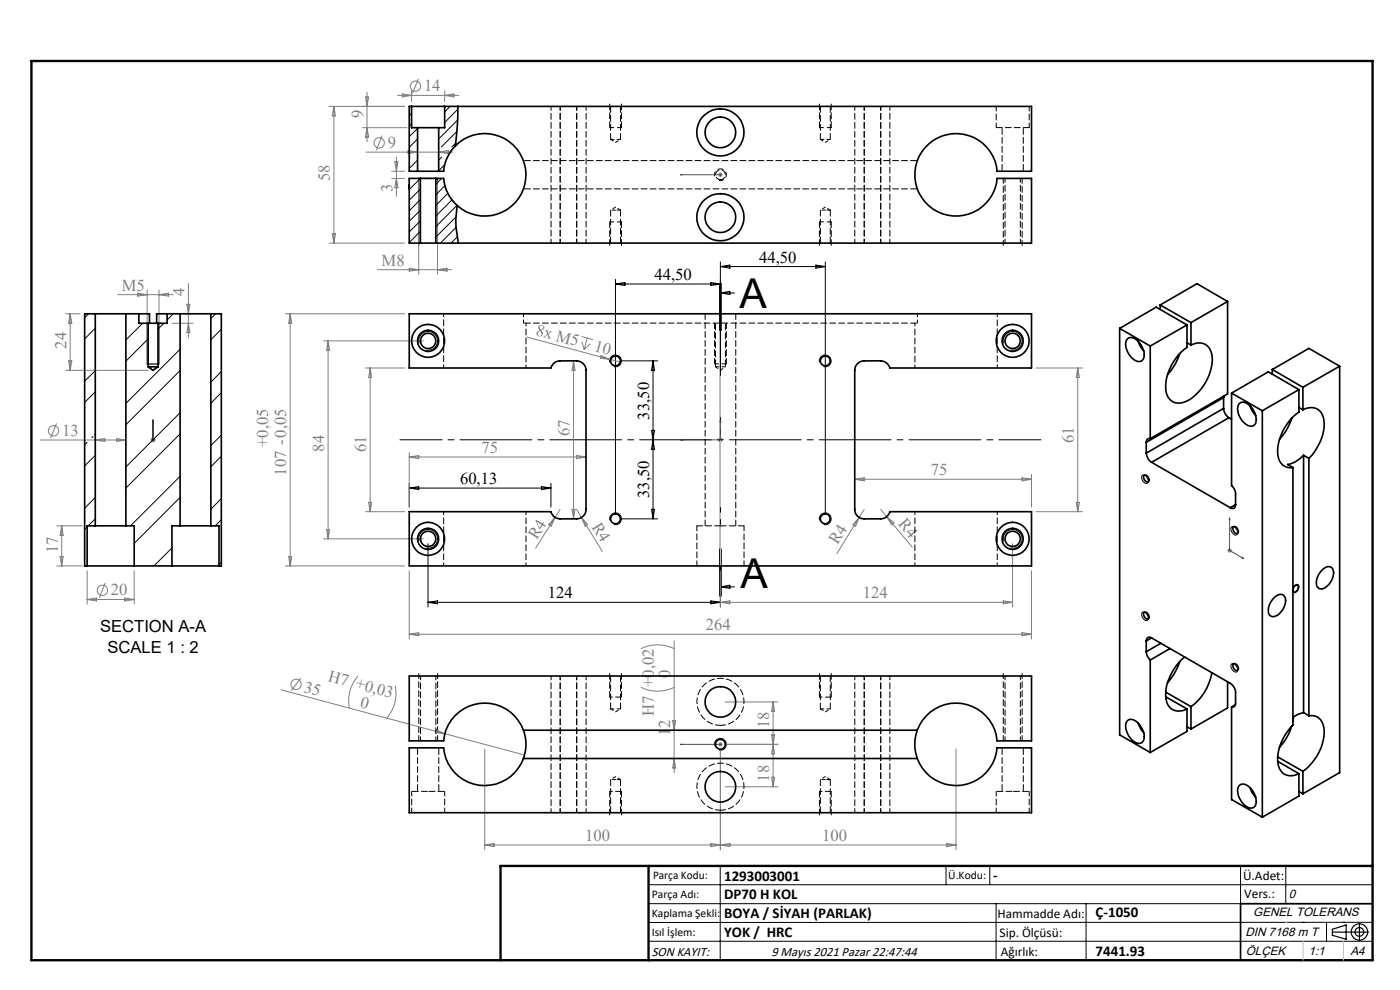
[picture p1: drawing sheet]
<svg xmlns="http://www.w3.org/2000/svg" width="297mm" height="210mm" viewBox="0 0 297 210" stroke-linecap="round" stroke-linejoin="round" font-family="sans-serif">
<g fill="none" stroke="#808080" stroke-width=".21">
<path d="M77.9 19.6v10.5M85.3 19.9l2 .3-2 .4zM87.3 19.3v2.3M88.8 16.7l-1.3 3.2M94.3 19.3v2.3M69.8 22.6h16M70.8 22.6v29M70.8 22.6l.4 2h-.7zM76.9 27.1h9.4M77.5 20.6h.7l-.3 2zM77.6 32.3h18.5M77.9 27.1l.3 2h-.7z"/>
<path d="M81.1 28.7l-1.3 3.2M83.1 36.3h2.7M83.1 37.8h2.7M83.7 34.3h.7l-.3 2zM84.1 33.3v8.4M84.1 37.8l.3 2h-.7zM84.3 20.2h13M86.6 31.9l2 .4-2 .3zM88.8 38.3v19.9M92.8 38.3v19.9M93.1 32.3l2-.4v.7zM94.3 20.2l2-.3v.7z"/>
<path d="M152.3 37.1h1M152.5 36.7l.7 .7M152.8 36.6v1M153.2 36.7l-.7 .7M69.8 51.6h16M70.5 49.6h.7l-.4 2zM80 57.2h15.8M86.8 56.9l2 .3-2 .3zM92.8 57.2l2-.3v.6zM13.9 78.6h17.6M13.9 66.6h3.1M14.6 76.5h.6l-.3 2.1z"/>
<path d="M14.9 66.6v12M14.9 66.6l.3 2h-.6zM24.9 62.5h11.8M29.2 62.2l2 .3-2 .3zM31.2 61.5v14.7M33.7 61.5v14.7M33.7 62.5l2-.3v.6zM36.5 68.6h4.5M39.2 66.6h1.8M39.7 64.5h.6l-.3 2.1zM40 60.1v11.5M40 68.6l.3 1.9h-.6z"/>
<path d="M60.5 66.6h25.3M61.6 66.6l.3 2h-.7zM61.6 66.6v53.4M68.6 72.3h21.2M69.6 72.3v42M69.6 72.3l.3 2h-.6zM77.5 78.1h8.3M78.5 78.1v30.4M78.5 78.1l.3 2h-.6zM111.8 71.5l17.6 4.7M121.7 76.5l.3 2.1h-.6zM121.7 76.5v33.6"/>
<path d="M123.4 71.4l2.4 .6M123.4 72.5l.5 1.6M124.6 71.7l-.7 2.4M125.2 72.9l-1.3 1.2M127.5 75.4l1.9 .8-2-.2zM129.4 76.2l2.4 .7M219.8 78.1h9.9M228.6 78.1l.4 2h-.7zM228.6 78.1v30.4M8.6 93.3h18.1M12 89.8l-1.3 3.1M20.2 93.3l2-.3v.7z"/>
<path d="M24.7 93l2 .3-2 .4zM32 93.3h1M32.1 92.9l.7 .8M32.5 92.8v1M32.8 92.9l-.7 .8M86.8 96.9l2-.3v.7zM86.8 95.9v11.7M86.8 96.9h37.5M122.3 96.6l2 .3-2 .4zM152.3 93.3h1M152.5 92.9l.7 .8M152.8 92.8v1"/>
<path d="M153.2 92.9l-.7 .8M12.1 111.5h5.4M12.7 118.1h.7l-.3 1.9zM13.1 111.5v8.5M13.1 111.5l.3 2.1h-.7zM61.2 118.1h.7l-.3 1.9zM68.6 114.3h21.2M69.3 112.3h.6l-.3 2zM77.5 108.5h8.3M78.2 106.6h.6l-.3 1.9zM117.8 109.7l-4.2 6.6M117.8 109.7l-.9 1.9-.5-.3z"/>
<path d="M118.8 108l-1 1.7M121.4 108h.6l-.3 2.1zM122.3 108l5.5 9M123.4 109.8l1.3 1.5-.6 .3zM181.3 101.7h37.5M181.3 101.7l2-.4v.7zM182.3 109.7l-4.8 7.8M182.3 109.7l-.8 1.9-.6-.3zM183.3 108l-1 1.7M186.8 108l1.3 1.6M188.1 109.6l5.4 6.5M188.1 109.6l1.6 1.3-.5 .4z"/>
<path d="M214.8 115.3v13.5M216.8 101.3l2 .4-2 .3zM218.8 100.7v6.9M219.8 108.5h9.9M228.3 106.6h.7l-.4 1.9zM260.4 116.8h.9M260.5 116.4l.7 .7M260.8 116.3v1M261.2 116.4l-.7 .7M12.1 120h5.4M18.5 121.1v7.1M18.5 127.2h10"/>
<path d="M18.5 127.2l2-.3v.6zM22.3 123.6l-1.2 3.2M26.5 126.9l2 .3-2 .3zM28.5 121.1v7.1M60.5 120h25.3M86.8 134.5l2-.3v.7zM86.8 121.1v14.4M86.8 134.5h132M136 137.6a8.1 8.1 0 0 1 7 0M143 135.9v28M152.8 121.1v7.7M152.8 127.8h62"/>
<path d="M152.8 127.8l2-.3v.6zM212.8 127.5l2 .3-2 .3zM216.8 134.2l2 .3-2 .4zM218.8 121.1v14.4M59.6 146.3l34.8 9.3M63.8 143.8l-2 2.7M76 143.4a7.8 7.8 0 0 0-1.9 6.8M83.9 145.5a7.9 7.9 0 0 1-1.9 6.9M92.5 154.8l1.9 .8-2-.2zM94.4 155.6l16.9 4.6M102.8 158.9v21.4M136 145.8a8.1 8.1 0 0 0 7 0"/>
<path d="M142.7 152.9h.6l-.3 2zM152.3 157.9h1M152.5 157.5l.7 .7M152.8 157.4v1M152.8 158.9v21.4M153.2 157.5l-.7 .7M153.8 157.9h11.2M153.8 148.9h11.2M163.7 155.9l.6 4h-.6l.6-4zM164 148.9v18M164 148.9l.3 2h-.6zM202.8 158.9v21.4"/>
<path d="M102.8 179.2h100M102.8 179.2l2-.3v.7zM143 160.9l.3 2h-.6zM150.8 178.9l2 .3-2 .4zM152.8 179.2l2-.3v.7zM153.8 166.9h11.2M163.7 164.9h.6l-.3 2zM200.8 178.9l2 .3-2 .4z"/>
<circle cx="88.1" cy="18.3" r="1.09"/>
<circle cx="80.4" cy="30.3" r="1.09"/>
<circle cx="11.4" cy="91.4" r="1.09"/>
<circle cx="21.7" cy="125.2" r="1.1"/>
<circle cx="62.8" cy="145.2" r="1.08"/>
</g>
<g fill="none" stroke="#000" stroke-width=".21">
<path d="M88.8 37.8v14.3M92.8 37.8v14.3M130.6 59.3v49.8M150.8 59.9l2 .3-2 .4zM152.8 55.6v73.2M152.8 56.5l2-.3v.7zM152.8 56.5h22.3M173.1 56.2l2 .3-2 .4zM175.1 55.6v53.5M31.2 68.6v8.6M33.7 68.6v8.6M88.9 72.8a2 2 0 0 1 1.8-2.5 2 2 0 0 1 2.1 2.2 2 2 0 0 1-2.5 1.8"/>
<path d="M129.4 76.9a1.25 1.25 0 0 1 1.1-1.6 1.25 1.25 0 0 1 1.3 1.4 1.25 1.25 0 0 1-1.6 1.1M130.6 60.2h22.2M130.6 60.2l2-.3v.7zM131.6 76.5h7.9M138.5 76.5v33.6M138.5 76.5l.4 2.1h-.7zM152.7 60.1v10M152.8 62.2h3M152.8 62.2l2-.4v.7zM153 60.1v10M173.8 76.9a1.25 1.25 0 0 1 1.2-1.6 1.25 1.25 0 0 1 1.3 1.4 1.25 1.25 0 0 1-1.6 1.1M212.9 72.8a2 2 0 0 1 1.8-2.5 2 2 0 0 1 2.1 2.2 2 2 0 0 1-2.5 1.8"/>
<path d="M138.2 91.3l.7 4h-.7l.7-4zM86.8 103.5l2-.3v.6zM86.8 102.5v5.1M86.8 103.5h30.1M88.9 114.8a2 2 0 0 1 1.8-2.5 2 2 0 0 1 2.1 2.2 2 2 0 0 1-2.5 1.7M90.8 115.3v13.5M114.9 103.2l2 .3-2 .3zM116.9 102.5v5.1M129.4 110.4a1.26 1.26 0 0 1 1.1-1.6 1.26 1.26 0 0 1 1.3 1.4 1.26 1.26 0 0 1-1.6 1.1M131.6 110.1h7.9M138.2 108h.7l-.4 2.1zM152.7 116.5v10"/>
<path d="M153 116.5v10zM173.8 110.4a1.26 1.26 0 0 1 1.1-1.6 1.26 1.26 0 0 1 1.4 1.4 1.26 1.26 0 0 1-1.6 1.1M212.9 114.8a2 2 0 0 1 1.8-2.5 2 2 0 0 1 2.1 2.2 2 2 0 0 1-2.5 1.7M242.4 100.8a1.14 1.14 0 0 1 1 1.7 1.14 1.14 0 0 1-1-1.7zM261.3 111.8a1.17 1.17 0 0 1 1.1 1.6 1.15 1.15 0 0 1-1.1-1.6zM90.8 127.8l2-.3v.6zM90.8 127.8h62M150.8 127.5l2 .3-2 .3zM152.8 124.5l2-.4v.7zM152.8 124.5h3M242.4 129.9a1.14 1.14 0 0 1 1 1.7 1.14 1.14 0 0 1-1-1.7zM274.3 124.7l.1-.2a.72 .72 0 0 1 1-.4 1.19 1.19 0 0 1-1 1.6h-.1"/>
<path d="M151.6 158.2a1.25 1.25 0 0 1 1.1-1.6 1.25 1.25 0 0 1 1.4 1.4 1.25 1.25 0 0 1-1.6 1.1M261.3 140.8a1.17 1.17 0 0 1 1.1 1.7 1.15 1.15 0 0 1-1.1-1.7zM137.6 187.7h153.6M137.6 191.7h153.6M137.6 199.7h153.6M152.8 183.7v20M200.7 183.7v4M210 183.7v4M211.3 191.7v12M230.4 191.7v12M263.2 183.7v20M272.8 183.7v8"/>
<path d="M276.4 195.6h.1M281.4 195.6v4.1M285 195.6h.1M291.2 195.6l-153.6 .1"/>
</g>
<g fill="none" stroke="#000" stroke-width=".25">
<path d="M88.8 37.8h4M31.2 77.2h2.5M282.6 197.7h7.8M282.6 197.1l3-.9v3l-3-.8zM288.4 195.8v3.8M106.2 203.7h185"/>
<circle cx="288.4" cy="197.7" r="1.74"/>
<circle cx="288.4" cy="197.7" r=".93"/>
</g>
<path d="M154 77.2h-2.4M131 147.9h.8M175.5 147.9h.8M131 167.9h.8M175.5 167.9h.8" fill="none" stroke="#000" stroke-width=".21" stroke-dasharray="1.3 .6" stroke-dashoffset=".4" stroke-linecap="butt"/>
<path d="M129.3 147.9h1.3M173.8 147.9h1.3M129.3 167.9h1.3M173.8 167.9h1.3" fill="none" stroke="#000" stroke-width=".21" stroke-dasharray="1.3 .6" stroke-dashoffset=".6" stroke-linecap="butt"/>
<path d="M152.5 38.3a1.25 1.25 0 0 0 1.6-1.1 1.25 1.25 0 0 0-1.4-1.4 1.25 1.25 0 0 0-1.1 1.6" fill="none" stroke="#000" stroke-width=".21" stroke-dasharray="1.3 .6" stroke-dashoffset=".2" stroke-linecap="butt"/>
<path d="M131.8 27.1h-2.5M176.3 27.1h-2.5M131.8 47.1h-2.5M176.3 47.1h-2.5" fill="none" stroke="#000" stroke-width=".21" stroke-dasharray="1.3 .6" stroke-dashoffset=".3" stroke-linecap="butt"/>
<g fill="none" stroke="#00f" stroke-width=".21">
<path d="M144.4 37.1h8.4M144.4 37.1h.4h-.4M152.7 37.1h.2zM152.8 37.1h.1M32.5 89.1v.4v-.4M32.5 93.2v.2zM32.5 93.3h.1M32.5 89.1v4.2M144.4 93.3l.4-.1v.2zM152.8 89.1l.1 .4h-.2zM152.8 89.1v4.2h-8.4M260.8 109.8l.1 .4h-.1z"/>
<path d="M260.8 109.8v7l3 1.7M263.6 118.2l.2 .3-.2-.1zM144.4 157.9h.4h-.4M144.4 157.9h8.4M152.7 157.9h.2zM152.8 157.9h.1"/>
</g>
<path d="M212.8 37.8v14.3M216.8 52.1v-14.3M88.8 142.9v14.2M92.8 157.1v-14.2M212.8 142.9v14.2M216.8 157.1v-14.2" fill="none" stroke="#000" stroke-width=".21" stroke-dasharray="1.3 .6" stroke-dashoffset=".2"/>
<g fill="none" stroke="#000" stroke-width=".21" stroke-dasharray="1.3 .6">
<path d="M129.3 22.1v5M131.8 27.1v-5M131.8 27.1h.1M173.8 22.1v5M176.3 27.1v-5M176.3 27.1h.1M129.3 47.1v5M131.8 52.1v-5M131.8 47.1h.1M173.8 47.1v5M176.3 52.1v-5M176.3 47.1h.1"/>
<path d="M154.1 77.2h-.1M129.3 142.9v5M130.6 147.9h.4M131.8 147.9v-5M173.8 142.9v5M175.1 147.9h.4M176.3 147.9v-5M129.3 167.9v5M130.6 167.9h.4M131.8 172.9v-5M173.8 167.9v5M175.1 167.9h.4"/>
<path d="M176.3 172.9v-5"/>
</g>
<path d="M151.6 68.5v8.7M154.1 77.2v-8.7" fill="none" stroke="#000" stroke-width=".21" stroke-dasharray="1.3 .6" stroke-dashoffset=".1"/>
<path d="M84.8 93.3h136" fill="none" stroke="#000" stroke-width=".21" stroke-dasharray="15.2 1.3 1.3 1.3" stroke-dashoffset="6.3"/>
<path d="M152.8 60.1v66.4" fill="none" stroke="#000" stroke-width=".21" stroke-dasharray="6.3 1.3 1.3 1.3" stroke-dashoffset=".5"/>
<path d="M291.2 191.7h-28v12" fill="none" stroke="#000" stroke-width=".35"/>
<path d="M6.7 12.9h284.5v190.8h-284.5zM137.6 183.7v20M291.2 183.7h-185v20" fill="none" stroke="#000" stroke-width=".5"/>
<path d="M152.8 120v-40.2" fill="none" stroke="#c0c0c0" stroke-width=".21" stroke-dasharray="15.2 1.3 1.3 1.3" stroke-dashoffset="6.5"/>
<path d="M276.4 199.7v4M285 199.7v4" fill="none" stroke="#c0c0c0" stroke-width=".21"/>
<path d="M272.8 195.6h.1" fill="none" stroke="#c0c0c0" stroke-width=".25"/>
<g fill="#00f">
<path d="M152.8 89.1l.1 .4h-.2zM144.4 93.3l.4-.1v.2z"/>
<path d="M32.5 89.1v.4zM32.5 93.2v.2zM32.5 89.1v.4zM32.5 93.2v.2z"/>
<path d="M152.7 157.9h.2zM144.4 157.9h.4z"/>
<path d="M263.6 118.2l.2 .3-.2-.1zM260.8 109.8l.1 .4h-.1zM152.7 37.1h.2zM144.4 37.1h.4z"/>
</g>
<g fill="none" stroke="#000" stroke-width=".35">
<path d="M87.3 22.6h7M87.3 22.6h-.5v13.7h1.8M87.3 22.6v4.5h1.3M88.6 36.3h4.5M88.6 27.1h4.5M88.6 27.1v9.2M89.2 37.8h3.3M89.2 37.8h-2.4v13.8h2.4M89.2 37.8v13.8M92.5 37.8h1.6a8.8 8.8 0 0 0 2.9 5.8M92.5 37.8v13.8M93.1 27.1v9.2"/>
<path d="M94.3 22.6h124.5v13.7h-7.3a8.8 8.8 0 0 0-12.7-7 8.8 8.8 0 0 0-1.7 14.4 8.8 8.8 0 0 0 14-3.7l.4-2.2h7.3v13.8h-126.3M94.3 22.6v4.5h-1.2M96.6 30.9a8.8 8.8 0 0 1 12.3-.1 8.8 8.8 0 0 1 .3 12.3 8.8 8.8 0 0 1-12.2 .5M96.6 30.9a8.6 8.6 0 0 0-2.5 5.4h-1M97.1 22.6l-.1 4.2-.4 4.1M89.2 51.6h3.3M97 43.6a20 20 0 0 0 .2 8M20.2 66.6h6.5M20.2 66.6h-2.2v53.4h.5M20.2 66.6v44.9M26.7 66.6h2.8M26.7 66.6v44.9"/>
<path d="M29.5 66.6h2.2v2M29.5 66.6v2h1.9M31.4 77.8h2.1M31.4 68.6h2.1M31.4 68.6v9.2M31.4 77.8l1.1 .8 1-.8M33.5 68.6v9.2M35.5 66.6h-2.3v2M35.5 66.6h2.7M35.5 66.6v2h-2M38.2 66.6h6.5M38.2 66.6v44.9"/>
<path d="M44.7 66.6h2.3v53.4h-.5M44.7 66.6v44.9M86.8 66.6h132v11.5h-30a2.07 2.07 0 0 0-2-1.6h-3.5a1.99 1.99 0 0 0-2 2.1v29.4a1.99 1.99 0 0 0 2 2.1h3.5a2.07 2.07 0 0 0 2-1.6h30v11.5h-132v-11.5h30.1a1.99 1.99 0 0 0 1.9 1.6h3.5a2.05 2.05 0 0 0 2-2.1v-29.4a2.05 2.05 0 0 0-2-2.1h-3.5a1.99 1.99 0 0 0-1.9 1.6h-30.1zM237.5 69.7v86.2l6.5 3.7M237.5 69.7l6.5 3.7M239.2 71.9a1.54 1.54 0 0 1 2.2 .4 3.8 3.8 0 0 1 1.2 3.8 1.27 1.27 0 0 1-2 .2 4 4 0 0 1-1.6-4.1zM241.5 72.4l.5 1.2 .6 .8M244 73.4v19.7M246.1 64.7l6.6 3.7M246.1 64.7v.9M250.3 75l-.9 2-1.7 2.5M251.8 68.9v4.8a10.6 10.6 0 0 0-4.4 9.4 2.85 2.85 0 0 0 4.5 1.9 10.5 10.5 0 0 0 5.2-9.7 2.83 2.83 0 0 0-4.4-2.1"/>
<path d="M251.8 68.9l-6.5-3.8-7.8 4.6M251.8 68.9l-7.8 4.5M251.8 72.7l.9 .5M252.7 68.4v4.8M260.4 64l-7.7 4.4M260.4 64v19.6l-16.4 9.5M260.4 64l-6.5-3.8-7.8 4.5M269.9 78.4l6.5 3.8M269.9 78.4v1M284.2 77.7l-7.8 4.5M284.2 77.7v86.2l-7.8 4.5M284.2 77.7l-6.5-3.8-7.8 4.5"/>
<path d="M243.2 96.1a2.69 2.69 0 0 0 1.1 2M243.2 93.8v2.3M244 93.1a.66 .66 0 0 0-.8 .7M244.3 98.1l16.7 9.6M259.6 86.6a2.68 2.68 0 0 0 1.1 2M259.6 84.3l-16.4 9.5M259.6 86.6l-16.4 9.5M259.6 84.3v2.3M259.6 84.1v.2M260.7 88.6l-16.4 9.5M260.7 88.6l.6 .3M261.3 83.4v19.6a2.27 2.27 0 0 1 .8 1.8v2.3"/>
<path d="M261.3 83.4l6.5 3.7M262.9 85.6a1.64 1.64 0 0 1 2.2 .4 3.5 3.5 0 0 1 1 4.1 1.64 1.64 0 0 1-2.2-.4 3.4 3.4 0 0 1-1-4.1zM265.2 86.1l.5 1.2 .7 .9M267.8 87.1v86.2M274 88.7l-.4 1.2a10.6 10.6 0 0 1-2.2 3.3M274.3 99.2v54.6a10.2 10.2 0 0 0-3.1 8.6 2.76 2.76 0 0 0 4.4 1.7M275.6 82.6v4.8a10.3 10.3 0 0 0-4.4 9.7 2.61 2.61 0 0 0 3.1 2.1M275.6 82.6l-6.5-3.7-7.8 4.5M275.6 82.6l-7.8 4.5M275.6 86.4l.8 .5M276.4 86.9a2.84 2.84 0 0 1 4.5 2.3 10.5 10.5 0 0 1-3.2 8M276.4 82.2v4.7"/>
<path d="M276.5 96.6a6 6 0 0 1-3.3 1.9l1.1 .7M276.5 96.6l1.2 .6M276.5 96.6v54.6M277.7 97.2v54.6M20.2 111.5h6.5M20.2 111.5h-1.7v8.5M26.7 111.5h1.8v8.5M38.2 111.5h6.5M38.2 111.5h-1.7v8.5M44.7 111.5h1.8v8.5M242.7 100.8a.97 .97 0 0 1 .9 1.4 .97 .97 0 0 1-.9-1.4zM261.7 111.7a.97 .97 0 0 1 .8 1.5 .97 .97 0 0 1-.8-1.5z"/>
<path d="M262.1 107.1a.67 .67 0 0 1-.3 .7 .67 .67 0 0 1-.8-.1M262.1 107.1l-1.1 .6M18.5 120h10M28.5 120h8M36.5 120h10M242.7 129.8a.97 .97 0 0 1 .9 1.5 .97 .97 0 0 1-.9-1.5zM243.2 138.2a2.62 2.62 0 0 0 .8 1.8M243.2 136v2.2M244.3 135.3l16.7 9.6a2.42 2.42 0 0 1 1.1 2v2.3a.64 .64 0 0 1-.8 .8M244.3 135.3a.68 .68 0 0 0-.8-.1 .68 .68 0 0 0-.3 .8M244.3 135.3l-1.1 .7M246.3 136.4l-3.1 1.8"/>
<path d="M248.2 137.6l-4.2 2.4M251.3 139.3a11.1 11.1 0 0 0-4 8.3 2.89 2.89 0 0 0 1.4 2.9 2.89 2.89 0 0 0 3.1-.1M270.2 126.9a1.42 1.42 0 0 1 2.4-.3 3.3 3.3 0 0 1-2.7 4.2 1.47 1.47 0 0 1-.8-2l.5-1zM274.3 125v-.1a.7 .7 0 0 1 .4-.7 .7 .7 0 0 1 .7 .1v.5a.7 .7 0 0 1-.4 .7 .7 .7 0 0 1-.7-.1M280.4 121a1.43 1.43 0 0 1 2.4-.3 3.6 3.6 0 0 1-2.4 4.2 1.18 1.18 0 0 1-1.1-1.5l.2-1zM111.1 154.9a8.7 8.7 0 0 0-9.4-5.7 8.7 8.7 0 0 0-7.6 8h-7.3v-13.8h132v13.8h-7.3a8.7 8.7 0 0 0-7.5-8 8.7 8.7 0 0 0-9.4 5.7M111.1 154.9a8.8 8.8 0 0 1 0 6M111.1 154.9h83.5M194.6 154.9a8.8 8.8 0 0 0 0 6M239.2 152.9a1.54 1.54 0 0 1 2.2 .4 3.8 3.8 0 0 1 1.2 3.8 1.27 1.27 0 0 1-2 .2 4 4 0 0 1-1.6-4.1zM241.5 153.4l.5 1.2 .6 .8M244 140v19.6"/>
<path d="M247.3 146.8l5.4 3.1M247.3 147.8l4.5 2.6M250.3 140.3l-.8 1.9-1.8 2.6M251.8 150.4v4.7l-7.8 4.5M251.8 154.2l.9 .4M252.7 149.9v4.7M257.1 142.7a11.2 11.2 0 0 1-4.4 7.2M260.4 144.6v5.6l-7.7 4.4M261.3 150v19.6l6.5 3.7M261.7 140.8a.97 .97 0 0 1 .8 1.4 .97 .97 0 0 1-.8-1.4zM262.1 149.5l-.8 .5M274 154l-1.2 2.7-1.4 1.8"/>
<path d="M274.4 152.1l-.1 .9M276.5 151.2l-1.2 .4-1 .5M276.5 151.2l1.2 .6M277.7 151.8a2.73 2.73 0 0 1 3.2 2.7 10.7 10.7 0 0 1-4.5 9.1M111.1 160.9a8.7 8.7 0 0 1-9.4 5.7 8.7 8.7 0 0 1-7.6-8h-7.3v13.8h132v-13.8h-7.3a8.7 8.7 0 0 1-7.5 8 8.7 8.7 0 0 1-9.4-5.7M111.1 160.9h83.5M262.9 166.6a1.58 1.58 0 0 1 2.2 .4 3.5 3.5 0 0 1 1 4.1 1.58 1.58 0 0 1-2.2-.4 3.8 3.8 0 0 1-1.2-3.8zM265.2 167.1l.5 1.2 .7 .8M271 160.5l5.4 3.1M271 161.5l4.6 2.6M275.6 164.1v4.8l-7.8 4.4M275.6 167.9l.8 .5"/>
<path d="M276.4 163.6v4.8"/>
<circle cx="152.8" cy="28.1" r="5"/>
<circle cx="152.8" cy="28.1" r="3.3"/>
<circle cx="152.8" cy="46.1" r="5"/>
<circle cx="152.8" cy="46.1" r="3.3"/>
<circle cx="90.8" cy="72.3" r="1.63"/>
<circle cx="90.8" cy="72.3" r="3.5"/>
<circle cx="90.8" cy="72.3" r="2.26"/>
<circle cx="130.6" cy="76.6" r="1.04"/>
<circle cx="175.1" cy="76.6" r="1.05"/>
<circle cx="214.8" cy="72.3" r="3.5"/>
<circle cx="214.8" cy="72.3" r="2.26"/>
<circle cx="214.8" cy="72.3" r="1.62"/>
<circle cx="90.8" cy="114.3" r="1.63"/>
<circle cx="90.8" cy="114.3" r="3.5"/>
<circle cx="90.8" cy="114.3" r="2.25"/>
<circle cx="130.6" cy="110" r="1.05"/>
<circle cx="175.1" cy="110.1" r="1.06"/>
<circle cx="214.8" cy="114.3" r="3.5"/>
<circle cx="214.8" cy="114.3" r="2.25"/>
<circle cx="214.8" cy="114.3" r="1.62"/>
<circle cx="152.8" cy="148.9" r="3.2"/>
<circle cx="152.8" cy="157.9" r="1.06"/>
<circle cx="152.8" cy="166.9" r="3.3"/>
</g>
<g fill="none" stroke="#000" stroke-width=".21" stroke-dasharray="1.3 .6">
<path d="M129.5 22.6v7M131.6 29.6v-7M174 22.6v7M176.1 29.6v-7M211.3 27.1h7M129.5 44.6v7M131.6 51.6v-7M174 44.6v7M176.1 51.6v-7M149.6 66.5v45M152.8 111.5h-5M156.1 111.5v-45"/>
<path d="M157.8 111.5h-5M129.5 143.4v7M131.6 150.4v-7M174 143.4v7M176.1 150.4v-7M129.5 165.4v7M131.6 172.4v-7M174 165.4v7M176.1 172.4v-7"/>
</g>
<g fill="none" stroke="#000" stroke-width=".21" stroke-dasharray="1.3 .6" stroke-dashoffset=".6">
<path d="M129.5 29.6l1.1 .6M130.6 30.2l1-.6M174 29.6l1.1 .6M175.1 30.2l1-.6M130.6 43.9l-1.1 .7M131.6 44.6l-1-.7M175.1 43.9l-1.1 .7M176.1 44.6l-1-.7M94.1 78v-11.5M111.1 66.5v2M111.6 78v-9.5M151.8 77.8l1 .7"/>
<path d="M152.8 78.5l1.1-.7M194.1 68.5v9.5M194.6 68.5v-2M211.6 66.5v11.5M194.1 108.5v11.5M211.6 108.5v11.5M94.1 120v-11.5M111.6 120v-11.5M129.5 150.4l1.1 .6M130.6 151l1-.6M174 150.4l1.1 .6M175.1 151l1-.6"/>
<path d="M130.6 164.7l-1.1 .7M131.6 165.4l-1-.7M175.1 164.7l-1.1 .7M176.1 165.4l-1-.7"/>
</g>
<g fill="none" stroke="#000" stroke-width=".21" stroke-dasharray="1.3 .6" stroke-dashoffset="-.2">
<path d="M111.1 34.1h83.5M212.6 27.1v9.2M217.1 36.3v-9.2M194.6 40.1h-83.5M111.1 68.5h83.5M151.8 68.5v9.3M153.9 77.8v-9.3M88.6 158.6v9.3M212.6 158.6v9.3M90.8 167.9h-3.5M93.1 167.9v-9.3M94.3 167.9h-3.5"/>
<path d="M214.8 167.9h-3.5M217.1 167.9v-9.3M218.3 167.9h-3.5"/>
</g>
<g fill="none" stroke="#000" stroke-width=".21" stroke-dasharray="1.3 .6" stroke-dashoffset=".5">
<path d="M129.5 29.6h2.1M174 29.6h2.1M86.8 40v-2.2M130.6 44.6h-1.1M131.6 44.6h-1M175.1 44.6h-1.1M176.1 44.6h-1M153.9 77.8h-2.1M129.5 150.4h2.1M174 150.4h2.1M130.6 165.4h-1.1M131.6 165.4h-1"/>
<path d="M175.1 165.4h-1.1M176.1 165.4h-1"/>
</g>
<path d="M152.8 38.1a1.05 1.05 0 0 0 1-1.4 1.05 1.05 0 0 0-1.7-.4 1.05 1.05 0 0 0 .3 1.7l.4 .1M147.8 111.5v8.5M157.8 120v-8.5M152.8 153.9a5 5 0 0 1-4.4-7.3 5 5 0 0 1 8.5-.7 5 5 0 0 1-3.2 7.9l-.9 .1M152.8 171.9a5 5 0 0 1-4.4-7.3 5 5 0 0 1 8.5-.7 5 5 0 0 1-3.2 7.9l-.9 .1" fill="none" stroke="#000" stroke-width=".21" stroke-dasharray="1.3 .6" stroke-dashoffset=".2"/>
<g fill="none" stroke="#000" stroke-width=".21">
<path d="M87 37.8l-.2 .2M87 33.3l-.2 .2M87.3 24l-.5 .5M87.3 26.2l-.5 .6M88.6 27.3l-1.8 1.7M88.6 29.5l-1.7 1.7M88.6 34l-1.8 1.7M88.6 36.2l-.1 .1M89.2 37.8l-2.4 2.4M93.2 27.1l-.1 .1M93.7 33.3l-.6 .7M93.7 37.8l-1.2 1.3"/>
<path d="M94.3 35l-1.2 1.2M94.4 39.4l-1.9 1.9M95.5 22.6l-1.2 1.1M96.7 30.4l-.9 .8M96.9 27.9l-3.3 3.3M97.1 25.5l-4 4M97.1 23.2l-2.8 2.8M89.2 40.1l-2.4 2.4M89.2 42.3l-2.4 2.4M89.2 44.6l-2.4 2.3M89.2 46.8l-2.4 2.4M89.2 49.1l-2.4 2.4"/>
<path d="M89.2 51.3l-.3 .3M95 41l-2.5 2.6M95.9 42.4l-3.4 3.4M96.7 46l-4.2 4.3M96.7 48.3l-3.3 3.3M96.9 43.6l-4.4 4.5M97 50.2l-1.3 1.4M18.8 66.6l-.8 .8M20.2 78.6l-2.2 2.2M20.2 69.6l-2.2 2.3M30.3 68.6l-3.6 3.5M31.4 71.9l-4.7 4.7"/>
<path d="M34.8 68.6l-1.3 1.2M36.8 66.6l-1.3 1.3M38.2 74.1l-11.5 11.5M38.2 78.6l-11.5 11.5M45.8 66.6l-1.1 1M47 69.8l-2.3 2.3M47 78.8l-2.3 2.3M18.5 93.8l-.5 .5M19.7 92.6l-.2 .2M20.2 83.1l-2.2 2.3M20.2 96.6l-2.2 2.2M20.2 92.1l-.2 .1"/>
<path d="M38.2 87.6l-11.5 11.5M38.2 92l-11.5 11.5M47 92.3l-2.3 2.2M47 83.3l-2.3 2.2M47 96.8l-2.3 2.2M18.5 111.8l-.5 .5M20.2 105.5l-2.2 2.3M20.2 110.1l-1.5 1.4M36.5 116.2l-3.8 3.8M38.2 101l-10.5 10.5M38.2 105.5l-9.7 9.8M47 105.8l-2.3 2.2"/>
<path d="M47 119.2l-.5 .5M47 110.2l-1.4 1.3"/>
</g>
<g fill="none" stroke="#000" stroke-width=".21" stroke-dasharray="1.3 .6" stroke-dashoffset=".4">
<path d="M116.9 22.6v29M213.2 37.8v13.8M118.8 51.6v-29M122.3 51.6v-29M124.3 51.6v-29M181.3 51.6v-29M183.3 51.6v-29M186.8 51.6v-29M188.8 51.6v-29M216.5 51.6v-13.8M89.2 143.4v13.7M92.5 157.1v-13.7"/>
<path d="M116.9 143.4v29M118.8 143.4v29M122.3 143.4v29M124.3 143.4v29M181.3 143.4v29M183.3 143.4v29M186.8 143.4v29M213.2 143.4v13.7M216.5 157.1v-13.7M188.8 172.4v-29"/>
</g>
<path d="M211.3 22.6v4.5M218.3 27.1v-4.5M87.3 167.9v4.5M94.3 172.4v-4.5M211.3 167.9v4.5M218.3 172.4v-4.5" fill="none" stroke="#000" stroke-width=".21" stroke-dasharray="1.3 .6" stroke-dashoffset=".3"/>
<g font-size="8.7">
<text x="156.9" y="65.2">A</text>
<text x="157.1" y="124.8">A</text>
</g>
<g font-size="3.5" fill="#808080">
<text x="90" y="19.4">14</text>
<text x="77.1" y="25" transform="rotate(-90 77.1 25)">9</text>
<text x="82.3" y="31.4">9</text>
<text x="70" y="38.5" transform="rotate(-90 70 38.5)">58</text>
<text x="83.3" y="40.7" transform="rotate(-90 83.3 40.7)">3</text>
<text x="81" y="56.4">M8</text>
<text x="25.8" y="61.7">M5</text>
<text x="39.1" y="62.8" transform="rotate(-90 39.1 62.8)">4</text>
<text x="113.5" y="71.1" transform="rotate(15 113.5 71.1)">8x M5</text>
<text x="14.1" y="73.9" transform="rotate(-90 14.1 73.9)">24</text>
<text x="125.9" y="74.4" transform="rotate(15 125.9 74.4)">10</text>
<text x="13.2" y="92.5">13</text>
<text x="56.9" y="94.8" transform="rotate(-90 56.9 94.8)">+0,05</text>
<text x="68.8" y="95.8" transform="rotate(-90 68.8 95.8)">84</text>
<text x="77.7" y="95.9" transform="rotate(-90 77.7 95.9)">61</text>
<text x="120.8" y="92.5" transform="rotate(-90 120.8 92.5)">67</text>
<text x="227.8" y="94" transform="rotate(-90 227.8 94)">61</text>
<text x="60.7" y="100.9" transform="rotate(-90 60.7 100.9)">107 -0,05</text>
<text x="102.2" y="96.1">75</text>
<text x="197.5" y="100.8">75</text>
<text x="125.5" y="111.7" transform="rotate(59 125.5 111.7)">R4</text>
<text x="190.5" y="111.2" transform="rotate(50 190.5 111.2)">R4</text>
<text x="12.3" y="117.4" transform="rotate(-90 12.3 117.4)">17</text>
<text x="113.9" y="114.5" transform="rotate(-58 113.9 114.5)">R4</text>
<text x="177.7" y="115.7" transform="rotate(-58 177.7 115.7)">R4</text>
<text x="23.5" y="126.3">20</text>
<text x="183" y="126.9">124</text>
<text x="149.8" y="133.7">264</text>
<text x="142.2" y="143.8" transform="rotate(-90 142.2 143.8)">0</text>
<text x="64.3" y="146.7" transform="rotate(15 64.3 146.7)">35</text>
<text x="69.5" y="144.4" transform="rotate(15 69.5 144.4)">H7 +0,03</text>
<text x="76.3" y="149.9" transform="rotate(15 76.3 149.9)">0</text>
<text x="138.7" y="151.8" transform="rotate(-90 138.7 151.8)">H7 +0,02</text>
<text x="163.2" y="154.5" transform="rotate(-90 163.2 154.5)">18</text>
<text x="142.2" y="156.2" transform="rotate(-90 142.2 156.2)">12</text>
<text x="163.2" y="165.8" transform="rotate(-90 163.2 165.8)">18</text>
<text x="124.2" y="178.4">100</text>
<text x="174.4" y="178.4">100</text>
</g>
<g font-size="3.5">
<text x="138.8" y="59.4">44,50</text>
<text x="161" y="55.7">44,50</text>
<text x="137.7" y="89" transform="rotate(-90 137.7 89)">33,50</text>
<text x="97.6" y="102.7">60,13</text>
<text x="137.7" y="105.6" transform="rotate(-90 137.7 105.6)">33,50</text>
<text x="116.2" y="126.9">124</text>
<text x="21.2" y="134">SECTION A-A</text>
<text x="22.8" y="138.5">SCALE 1 : 2</text>
</g>
<g font-size="3.2">
<text x="153.6" y="186.8">1293003001</text>
<text x="153.6" y="190.8">DP70 H KOL</text>
<text x="210.7" y="186.6">-</text>
<text x="153.6" y="194.8">BOYA / SİYAH (PARLAK)</text>
<text x="232.4" y="194.5">Ç-1050</text>
<text x="153.6" y="198.8">YOK / HRC</text>
<text x="232.4" y="202.8">7441.93</text>
</g>
<g font-size="2.8">
<text x="263.7" y="186.7">Ü.Adet:</text>
<text x="263.9" y="190.5">Vers.:</text>
<text x="211.6" y="194.8">Hammadde Adı:</text>
<text x="138.3" y="202.8">SON KAYIT:</text>
<text x="163.6" y="202.8">9 Mayıs 2021 Pazar 22:47:44</text>
<text x="212.1" y="198.7">Sip. Ölçüsü:</text>
<text x="212.3" y="202.7">Ağırlık:</text>
</g>
<g font-size="2.6">
<text x="273.4" y="190.4">0</text>
<text x="265.9" y="194.4">GENEL TOLERANS</text>
<text x="264.2" y="198.5">DIN 7168 m T</text>
<text x="264.3" y="202.6">ÖLÇEK</text>
<text x="277.6" y="202.6">1:1</text>
<text x="286.5" y="202.6">A4</text>
</g>
<g font-size="2.5">
<text x="138.3" y="190.5">Parça Adı:</text>
<text x="138.5" y="186.5">Parça Kodu:</text>
<text x="201.2" y="186.5">Ü.Kodu:</text>
<text x="138.3" y="194.5">Kaplama Şekli:</text>
<text x="138.3" y="198.6">Isıl İşlem:</text>
</g>
</svg>
